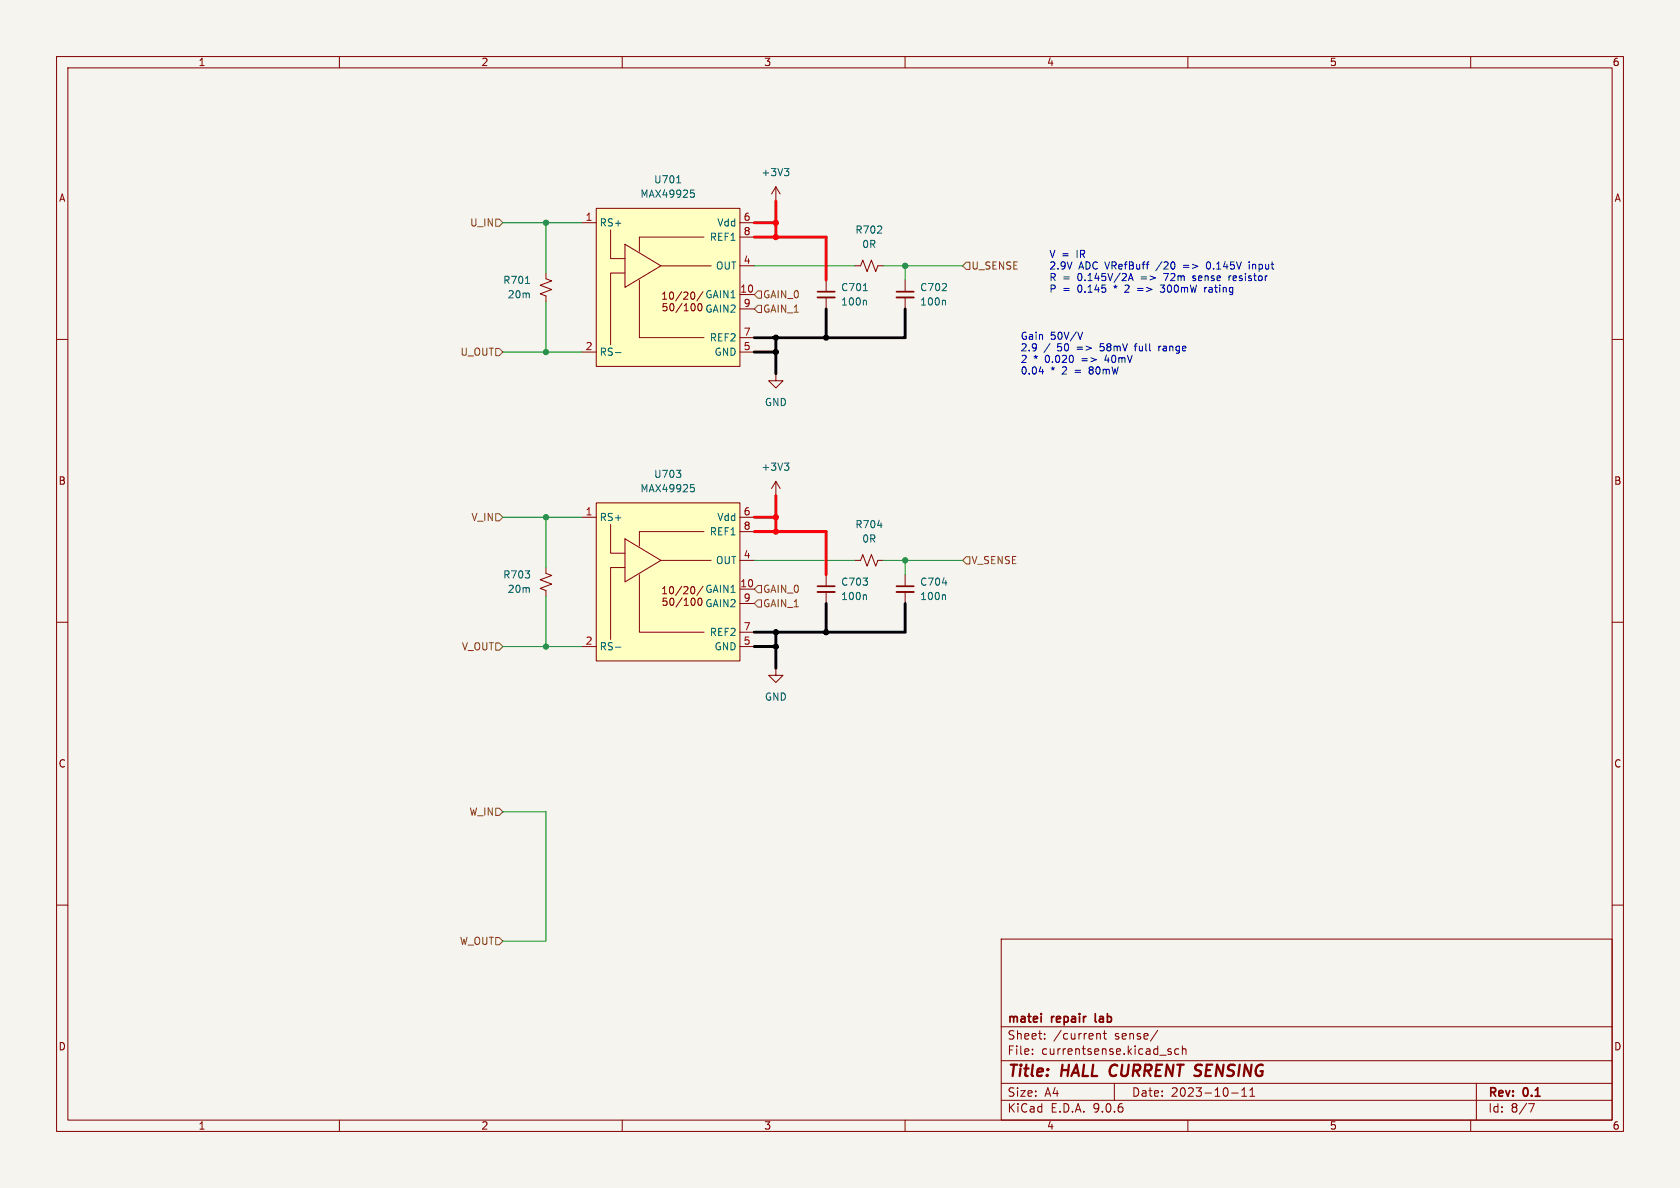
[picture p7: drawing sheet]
<svg xmlns="http://www.w3.org/2000/svg" width="297mm" height="210mm" viewBox="0 0 297 210" stroke-linecap="round" stroke-linejoin="round" font-family="sans-serif">
<path d="M0 0h297v210h-297z" fill="#f5f4ef" stroke="#f5f4ef" stroke-width=".18"/>
<g fill="none" stroke="#840000" stroke-width=".18">
<path d="M10 10h277v190h-277zM12 12h273v186h-273zM60 10v2M110 10v2M160 10v2M210 10v2M260 10v2M10 60h2M285 60h2M10 110h2M160 101.6v2M160 104.6v2.1"/>
<path d="M285 110h2M10 160h2M177 166h108v32h-108zM285 160h2M60 198v2M110 198v2M160 198v2M177 194.5h108M177 191.5h108M177 187.5h108M177 181.5h108M182.5 186.3v.1"/>
<path d="M182.5 185.5v.1M184.7 183.6v.1M184.7 182.8v.1M194 182.8h.5v.9M195 182.7h.6M195.2 182.2v1.3l.4 .2M197 191.5v3M204.7 182.1l-1.3 2M206.5 185.8l.5 .2 .1 .1-.1 .2-.4 .1M206.5 185.5h.5M208.4 185.5l-.4-.1-.3 .3v.4l.1 .2h.6M209 185.5l.2-.1 .4 .1 .1 .9"/>
<path d="M209 184.9v1.5M210 198v2M217.7 193.2h1.2M219.5 193.8h.9M219.5 192.7l.5-.4v1.5M221 193.8h.8M221 192.7l.4-.4v1.5M260 198v2M261 191.5v6.5M270.2 195.1h1l-.6 1.5"/>
</g>
<path d="M158.5 103.6h3M184.1 179.2v.1M184.1 179.7v1M193.6 179.2l.1 1.4" fill="none" stroke="#840000" stroke-width=".3"/>
<path d="M158.5 104.6h3" fill="none" stroke="#840000" stroke-width=".33"/>
<path d="M166.6 103h.8M167 105.1l.1 .2v.7" fill="none" stroke="#006464" stroke-width=".18"/>
<path d="M105.4 88.9h25.4v27.9h-25.4z" fill="#ffffc2"/>
<g fill="none" stroke="#840000" stroke-width=".18">
<path d="M137.2 35.6h.1M137.2 33l-.8 1.3M137.2 33l.7 1.3M137.2 33v2.6M96.5 48.3v1l1 .4-2 .7 2 .8-2 .7 1 .4v1M146 49.5v2.1M146 52.6v2M151.1 47h1l.4-1 .8 2 .8-2 .7 2 .4-1h1M160 49.5v2.1M160 52.6v2M137.2 66v1.3h1.2l-1.2 1.3-1.3-1.3h1.3M137.2 66h.1"/>
<path d="M102.9 91.4h2.5M105.4 88.9h25.4v27.9h-25.4zM107.9 92.7v5.1h2.6M110.5 95.3l6.3 3.8-6.3 3.8zM116.8 99.1h8.9M124.5 94h-11.5v2.5M130.8 99.1h2.5M130.8 91.4h2.5M130.8 94h2.5M137.2 87.6h.1M137.2 85.1v2.5M137.2 85.1l-.8 1.3"/>
<path d="M137.2 85.1l.7 1.3M151.1 99.1h1l.4-1.1 .8 2.1 .8-2.1 .7 2.1 .4-1h1M96.5 100.3v1l1 .4-2 .8 2 .8-2 .7 1 .4v1M102.9 114.3h2.5M110.5 100.3h-2.6v12.7M113 101.6v10.2h11.5M117.1 105h.8M117.1 104.1l.4-.4v1.3M117.9 105.7h-.6l-.1 .6 .2-.1 .4 .1 .1 .2v.4l-.2 .1-.5-.1M118.5 103.8l.2-.1a.68 .68 0 0 1 .4 .6 .68 .68 0 0 1-.4 .7 .84 .84 0 0 1-.2-1.2zM118.5 105.9l.2-.2a.68 .68 0 0 1 .5 .7 .68 .68 0 0 1-.5 .6l-.2-.1-.1-.4zM120.5 103.6l-1.1 1.7"/>
<path d="M120.6 105.7l-1.1 1.6M120.9 103.8l.5-.1 .2 .4-.8 .9h.8M121 107h.7M121 106.1l.3-.4v1.3M122.2 103.8l.2-.1a.68 .68 0 0 1 .4 .6 .68 .68 0 0 1-.4 .7l-.2-.2-.1-.3zM122.3 105.8l.2-.1a.68 .68 0 0 1 .4 .7 .68 .68 0 0 1-.4 .6 .84 .84 0 0 1-.2-1.2zM124.1 106.2l-.1-.3-.2-.2a.68 .68 0 0 0-.4 .7 .68 .68 0 0 0 .4 .6l.2-.1 .1-.4M124.3 103.6l-1.1 1.7M130.8 114.3h2.5M130.8 104.1h2.5M130.8 106.7h2.5M130.8 111.8h2.5"/>
<path d="M137.2 118.1v1.3h1.2l-1.2 1.3-1.3-1.3h1.3M137.2 118.1h.1M146 101.6v2M146 104.6v2.1"/>
</g>
<g fill="none" stroke="#006464" stroke-width=".18">
<path d="M138.7 29.8h.8l-.5 .5M139.2 30.3l.3 .2v.3l-.3 .3M92.9 50.1h.7M152.6 51.4h.8M153 53.1l.2 .2v.6M167 53.1l.1 .2v.6M119.6 83.1h.7l-.4 .5M120.3 83.7v.6M122.1 85.7h.6M122.2 86.2h.3l.3 .2-.2 .5h-.4M138.7 81.9h.8l-.5 .4M139.2 82.3l.3 .3v.3l-.3 .2"/>
<path d="M155.2 92.9h.7M108.8 114.4h1M153 105.1l.2 .2v.7"/>
</g>
<path d="M144.5 51.6h3.1M158.5 51.6h3M144.5 103.6h3.1" fill="none" stroke="#840000" stroke-width=".3"/>
<path d="M144.5 52.6h3.1M158.5 52.6h3M144.5 104.6h3.1" fill="none" stroke="#840000" stroke-width=".33"/>
<path d="M105.4 36.8h25.4v28h-25.4z" fill="#ffffc2"/>
<g fill="none" stroke="#840000" stroke-width=".18">
<path d="M102.9 39.4h2.5M105.4 36.8h25.4v28h-25.4zM130.8 39.4h2.5M107.9 40.6v5.1h2.6M110.5 43.2l6.3 3.8-6.3 3.8zM110.5 48.3h-2.6v12.7M113 49.5v10.2h11.5M116.8 47h8.9M117.1 52.9h.8M117.1 52l.4-.4v1.3M117.9 53.7h-.6l-.1 .6 .2-.1h.4l.1 .2v.4l-.2 .1-.5-.1M118.5 51.7l.2-.1a.68 .68 0 0 1 .4 .7 .68 .68 0 0 1-.4 .6 .84 .84 0 0 1-.2-1.2z"/>
<path d="M118.5 53.8l.2-.1a.68 .68 0 0 1 .5 .6 .68 .68 0 0 1-.5 .6l-.2-.1-.1-.3zM120.5 51.6l-1.1 1.6M120.6 53.6l-1.1 1.6M120.9 51.7l.5-.1 .2 .4-.8 .9h.8M121 54.9h.7M121 54l.3-.3v1.2M122.2 51.7l.2-.1a.68 .68 0 0 1 .4 .7 .68 .68 0 0 1-.4 .6l-.2-.1-.1-.4zM122.3 53.7h.2a.68 .68 0 0 1 .4 .6 .68 .68 0 0 1-.4 .6 .84 .84 0 0 1-.2-1.2zM124.1 54.2l-.1-.4-.2-.1a.68 .68 0 0 0-.4 .6 .68 .68 0 0 0 .4 .6l.2-.1 .1-.3M124.3 51.6l-1.1 1.6M124.5 41.9h-11.5v2.6M130.8 47h2.5"/>
<path d="M130.8 41.9h2.5M130.8 52.1h2.5M130.8 54.6h2.5M130.8 59.7h2.5M102.9 62.2h2.5M130.8 62.2h2.5"/>
</g>
<path d="M119.6 32.3h.7M122.1 33.6h.6M122.2 34.1h.3l.3 .2-.1 .4-.5 .2M108.8 62.3h1" fill="none" stroke="#006464" stroke-width=".18"/>
<path d="M87.6 38.7h.7l.6 .7-.6 .6h-.7zM134 51.4h.6v1.3h-.6l-.7-.6zM134 54h.6v1.2h-.6l-.7-.6zM170.8 46.4h.6v1.2h-.6l-.6-.6zM87.6 61.6h.7l.6 .6-.6 .7h-.7zM87.6 90.8h.7l.6 .6-.6 .7h-.7zM170.8 98.4h.6v1.3h-.6l-.6-.6zM87.6 113.7h.7l.6 .6-.6 .6h-.7zM134 103.5h.6v1.3h-.6l-.7-.7zM134 106h.6v1.3h-.6l-.7-.6zM87.6 142.9h.7l.6 .6-.6 .6h-.7zM87.6 165.7h.7l.6 .7-.6 .6h-.7z" fill="none" stroke="#725600" stroke-width=".18"/>
<g fill="none" stroke="#009600" stroke-width=".18">
<path d="M88.9 39.4h14M96.5 39.4v8.9M96.5 53.3v8.9M133.3 47h17.8M156.2 47h14M160 47v2.5M88.9 62.2h14M88.9 91.4h14M96.5 91.4v8.9M133.3 99.1h17.8M156.2 99.1h14M160 99.1v2.5"/>
<path d="M88.9 114.3h14M96.5 105.4v8.9M88.9 143.5h7.6v22.9h-7.6"/>
</g>
<path d="M133.3 39.4h3.9M137.2 35.6v6.3M133.3 41.9h12.7v7.6M133.3 94h12.7v7.6M133.3 91.4h3.9M137.2 87.6v6.4" fill="none" stroke="#ff000b" stroke-width=".51"/>
<path d="M137.2 59.7v6.3M146 54.6v5.1M160 54.6v5.1h-26.7M133.3 62.2h3.9M133.3 114.3h3.9M137.2 111.8v6.3M146 106.7v5.1M160 106.7v5.1h-26.7" fill="none" stroke="#000" stroke-width=".51"/>
<g fill="none" stroke="#0000c2" stroke-width=".18">
<path d="M191.4 58.7l-.4 1.3M199.5 49.6l.4-1.3 .4 1.3M199.6 49.2h.6M201.1 51h1M201.1 51.4h1M205.1 50.4h.8l-.4 .5h.2M205.1 51.5l.6 .2M210.9 49.6h.1M211 48.8l-.1 .1 .1 .3M213 50.8v.9M213.3 50.8l-.3 .3M213.5 46.4l-.2 .4 .2 .7"/>
<path d="M217.3 48.8v.8M217.6 48.8l-.3 .2M220.8 46.3v.1M220.8 46.7v.9M183.7 65.7h.8M200.5 61.2h.5M200.8 60.8l-.1 1.2M204.9 61.2v.8M205.2 61.2l-.3 .2"/>
</g>
<g fill="#ff000b" stroke="#ff000b" stroke-width=".18">
<circle cx="137.2" cy="39.4" r=".46"/>
<circle cx="137.2" cy="41.9" r=".46"/>
<circle cx="137.2" cy="91.4" r=".46"/>
<circle cx="137.2" cy="94" r=".46"/>
</g>
<g fill="#000" stroke="#000" stroke-width=".18">
<circle cx="137.2" cy="59.7" r=".46"/>
<circle cx="146" cy="59.7" r=".46"/>
<circle cx="137.2" cy="62.2" r=".46"/>
<circle cx="137.2" cy="111.8" r=".46"/>
<circle cx="137.2" cy="114.3" r=".46"/>
<circle cx="146" cy="111.8" r=".46"/>
</g>
<g fill="#009600" stroke="#009600" stroke-width=".18">
<circle cx="96.5" cy="39.4" r=".46"/>
<circle cx="160" cy="47" r=".46"/>
<circle cx="96.5" cy="62.2" r=".46"/>
<circle cx="96.5" cy="114.3" r=".46"/>
<circle cx="96.5" cy="91.4" r=".46"/>
<circle cx="160" cy="99.1" r=".46"/>
</g>
<g font-size="2.8" fill="#840000">
<text x="178" y="190.9">Title:</text>
<text x="187.7" y="190.9">HALL CURRENT SENSING</text>
</g>
<g font-size="2.1" fill="#840000">
<text x="178" y="184">Sheet:</text>
<text x="178" y="181.2">matei</text>
<text x="186" y="181.2">repair</text>
<text x="186.2" y="184">/current</text>
<text x="194.3" y="181.2">lab</text>
<text x="197.1" y="184">sense/</text>
<text x="178" y="186.7">File:</text>
<text x="184.1" y="186.7">currentsense.kicad_sch</text>
<text x="178" y="196.9">KiCad</text>
<text x="178" y="194.1">Size:</text>
<text x="184.7" y="194.1">A4</text>
<text x="185.7" y="196.9">E.D.A.</text>
<text x="193.3" y="196.9">9.0.6</text>
<text x="200" y="194.1">Date:</text>
<text x="207" y="194.1">2023-10-11</text>
<text x="263" y="194.3">Rev:</text>
<text x="263" y="196.9">Id:</text>
<text x="267.1" y="196.9">8/7</text>
<text x="269.4" y="194.3">0.1</text>
</g>
<g font-size="1.8" fill="#840000">
<text x="35" y="11.9">1</text>
<text x="85" y="11.9">2</text>
<text x="135" y="11.9">3</text>
<text x="185" y="11.9">4</text>
<text x="235" y="11.9">5</text>
<text x="285" y="11.9">6</text>
<text x="10.3" y="35.9">A</text>
<text x="285.3" y="35.9">A</text>
<text x="10.3" y="85.9">B</text>
<text x="285.3" y="85.9">B</text>
<text x="10.3" y="135.9">C</text>
<text x="285.3" y="135.9">C</text>
<text x="10.3" y="185.9">D</text>
<text x="285.3" y="185.9">D</text>
<text x="35" y="199.9">1</text>
<text x="85" y="199.9">2</text>
<text x="135" y="199.9">3</text>
<text x="185" y="199.9">4</text>
<text x="235" y="199.9">5</text>
<text x="285" y="199.9">6</text>
</g>
<g font-size="1.8" fill="#006464">
<text x="113.1" y="35.2">MAX49925</text>
<text x="115.5" y="32.6">U701</text>
<text x="134.5" y="31.3">+3V3</text>
<text x="105.9" y="40.2">RS+</text>
<text x="126.7" y="40.2">Vdd</text>
<text x="151.1" y="41.5">R702</text>
<text x="125.4" y="42.8">REF1</text>
<text x="126.5" y="47.9">OUT</text>
<text x="152.3" y="44">0R</text>
<text x="88.9" y="50.4">R701</text>
<text x="89.7" y="52.9">20m</text>
<text x="124.6" y="52.9">GAIN1</text>
<text x="148.6" y="51.7">C701</text>
<text x="162.6" y="51.7">C702</text>
<text x="124.6" y="55.5">GAIN2</text>
<text x="148.6" y="54.2">100n</text>
<text x="162.6" y="54.2">100n</text>
<text x="105.9" y="63.1">RS-</text>
<text x="125.4" y="60.6">REF2</text>
<text x="126.2" y="63.1">GND</text>
<text x="135.1" y="72">GND</text>
<text x="134.5" y="83.4">+3V3</text>
<text x="113.1" y="87.2">MAX49925</text>
<text x="115.5" y="84.7">U703</text>
<text x="105.9" y="92.3">RS+</text>
<text x="125.4" y="94.8">REF1</text>
<text x="126.7" y="92.3">Vdd</text>
<text x="151.1" y="93.6">R704</text>
<text x="126.5" y="99.9">OUT</text>
<text x="152.3" y="96.1">0R</text>
<text x="88.9" y="102.5">R703</text>
<text x="89.7" y="105">20m</text>
<text x="124.6" y="105">GAIN1</text>
<text x="124.6" y="107.5">GAIN2</text>
<text x="148.6" y="103.7">C703</text>
<text x="148.6" y="106.3">100n</text>
<text x="162.6" y="103.7">C704</text>
<text x="162.6" y="106.3">100n</text>
<text x="125.4" y="112.6">REF2</text>
<text x="105.9" y="115.2">RS-</text>
<text x="126.2" y="115.2">GND</text>
<text x="135.1" y="124.1">GND</text>
</g>
<g font-size="1.8" fill="#725600">
<text x="83" y="40.2">U_IN</text>
<text x="171.6" y="47.9">U_SENSE</text>
<text x="134.8" y="52.9">GAIN_0</text>
<text x="134.8" y="55.5">GAIN_1</text>
<text x="81.3" y="63.1">U_OUT</text>
<text x="83.2" y="92.3">V_IN</text>
<text x="171.6" y="99.9">V_SENSE</text>
<text x="134.8" y="105">GAIN_0</text>
<text x="134.8" y="107.5">GAIN_1</text>
<text x="81.6" y="115.2">V_OUT</text>
<text x="82.9" y="144.4">W_IN</text>
<text x="81.2" y="167.2">W_OUT</text>
</g>
<g font-size="1.8" fill="#a90000">
<text x="103.4" y="39.1">1</text>
<text x="131.4" y="39.1">6</text>
<text x="131.4" y="41.7">8</text>
<text x="131.4" y="46.7">4</text>
<text x="130.8" y="51.8">10</text>
<text x="131.4" y="54.4">9</text>
<text x="131.4" y="59.4">7</text>
<text x="103.4" y="62">2</text>
<text x="131.4" y="62">5</text>
<text x="103.4" y="91.2">1</text>
<text x="131.4" y="91.2">6</text>
<text x="131.4" y="93.7">8</text>
<text x="131.4" y="98.8">4</text>
<text x="130.8" y="103.9">10</text>
<text x="131.4" y="106.4">9</text>
<text x="131.4" y="111.5">7</text>
<text x="103.4" y="114">2</text>
<text x="131.4" y="114">5</text>
</g>
<g font-size="1.8" fill="#0000c2">
<text x="185.4" y="45.7">V =</text>
<text x="185.4" y="47.7">2.9V</text>
<text x="190.4" y="45.7">IR</text>
<text x="190.7" y="47.7">ADC VRefBuff</text>
<text x="204.7" y="47.7">/20</text>
<text x="209.6" y="47.7">=&gt;</text>
<text x="214" y="47.7">0.145V</text>
<text x="221.7" y="47.7">input</text>
<text x="185.4" y="49.8">R =</text>
<text x="185.4" y="51.8">P</text>
<text x="187.9" y="51.8">=</text>
<text x="190.6" y="49.8">0.145V/2A</text>
<text x="190.6" y="51.8">0.145</text>
<text x="197.2" y="51.8">*</text>
<text x="199.4" y="51.8">2</text>
<text x="201.7" y="51.8">=&gt;</text>
<text x="201.9" y="49.8">=&gt;</text>
<text x="206.1" y="51.8">300mW</text>
<text x="206.3" y="49.8">72m</text>
<text x="211.5" y="49.8">sense</text>
<text x="214" y="51.8">rating</text>
<text x="218.1" y="49.8">resistor</text>
<text x="180.3" y="60.2">Gain</text>
<text x="180.3" y="62.2">2.9</text>
<text x="180.3" y="64.2">2</text>
<text x="182.7" y="64.2">*</text>
<text x="184.5" y="62.2">/</text>
<text x="184.9" y="64.2">0.020</text>
<text x="185.7" y="60.2">50V/V</text>
<text x="187" y="62.2">50</text>
<text x="190.6" y="62.2">=&gt;</text>
<text x="191.5" y="64.2">=&gt;</text>
<text x="194.9" y="62.2">58mV</text>
<text x="195.8" y="64.2">40mV</text>
<text x="201.3" y="62.2">full</text>
<text x="205.7" y="62.2">range</text>
<text x="180.3" y="66.3">0.04</text>
<text x="185.7" y="66.3">*</text>
<text x="187.9" y="66.3">2</text>
<text x="190.3" y="66.3">=</text>
<text x="193" y="66.3">80mW</text>
</g>
</svg>
